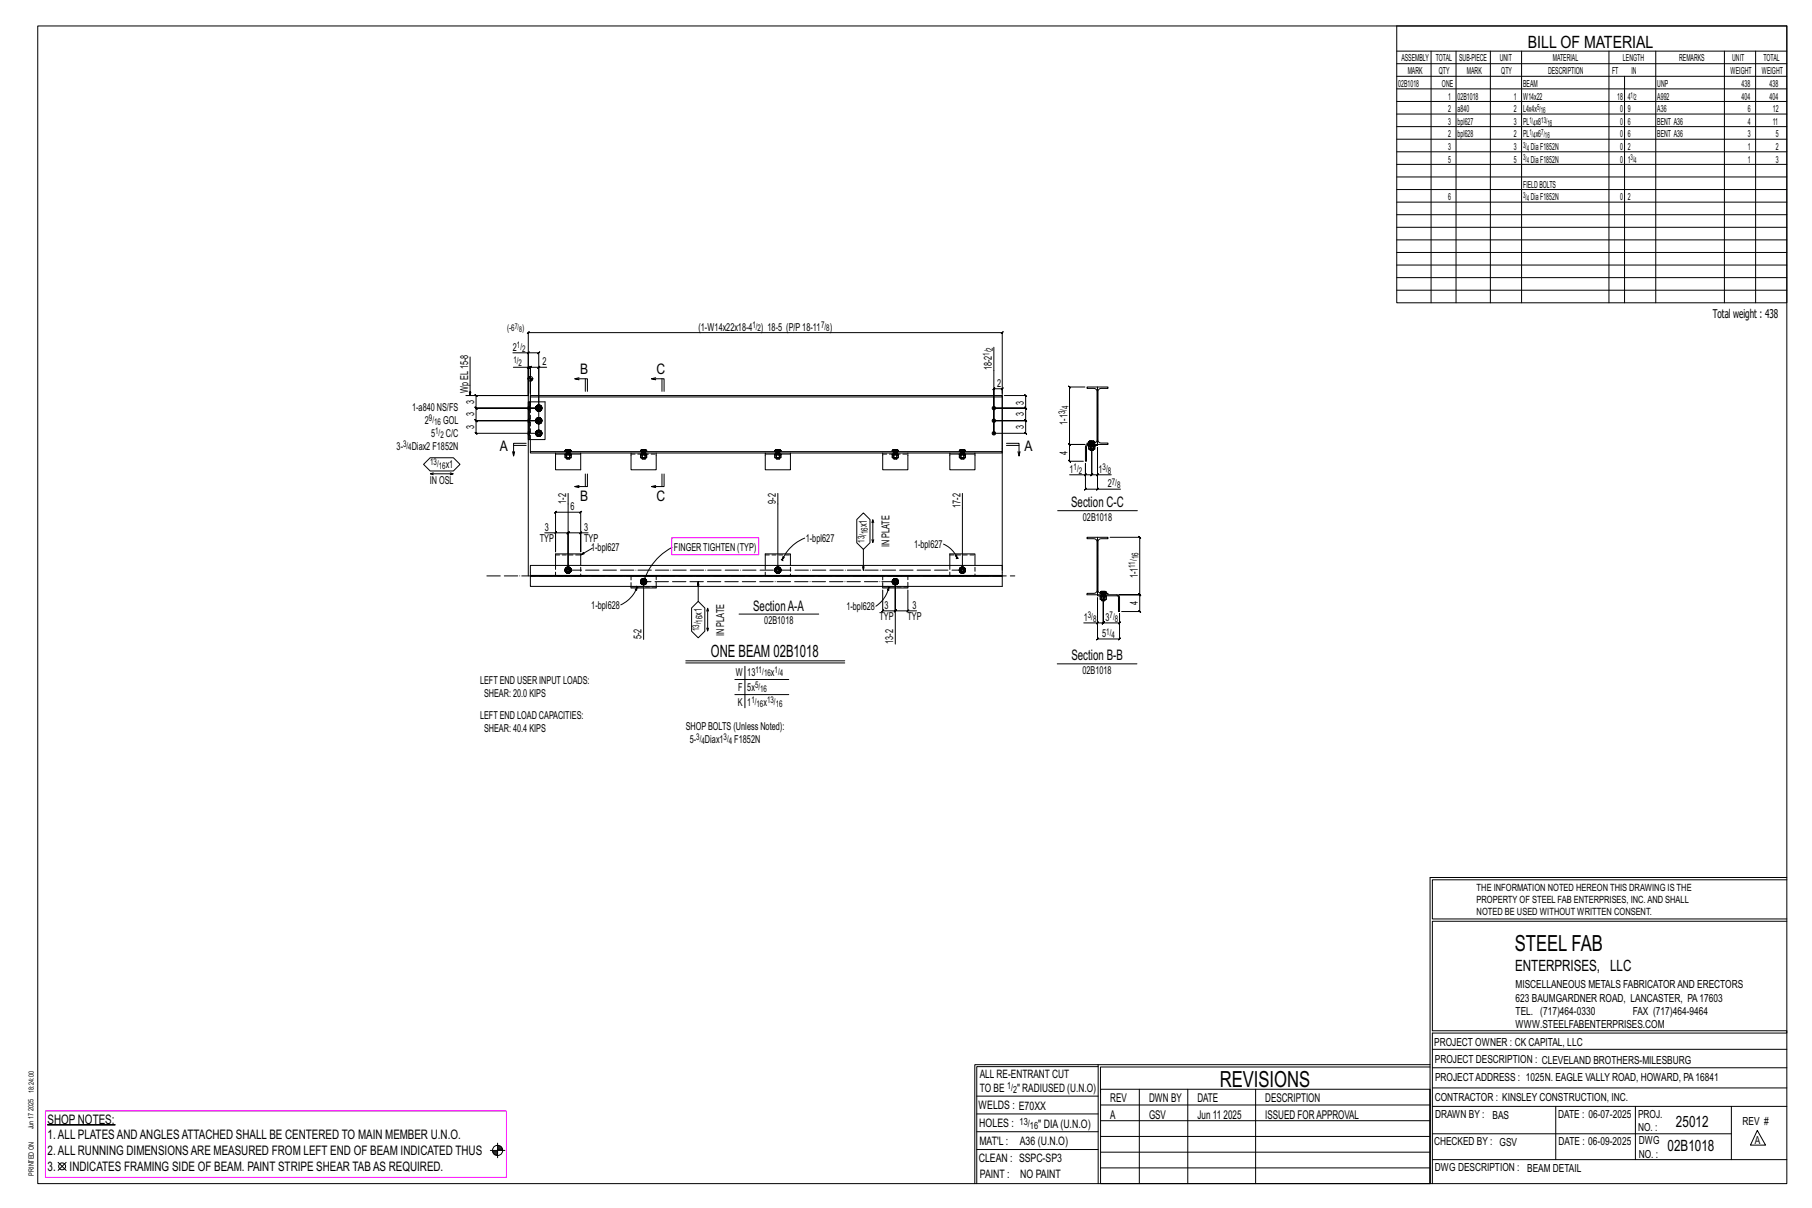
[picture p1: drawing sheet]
<svg xmlns="http://www.w3.org/2000/svg" width="914mm" height="610mm" viewBox="0 0 914 610" stroke-linecap="round" stroke-linejoin="round" font-family="sans-serif">
<g fill="#000" stroke="#000" stroke-width=".5">
<path d="M24 568h34z"/>
<circle cx="502" cy="206" r=".9"/>
<circle cx="502" cy="212" r=".9"/>
<circle cx="502" cy="219" r=".9"/>
</g>
<g fill="none" stroke="#000" stroke-width=".5">
<path d="M19 13h883v584h-883zM705 13h197v140h-197zM705 26h197M705 32h197M705 39h197M722 26v127M735 26v127M752 26v127M768 26v127M812 26v127M820 39v114M836 26v127"/>
<path d="M870 26v127M886 26v127M705 45h197M705 51h197M705 58h197M705 64h197M705 70h197M705 77h197M705 83h197M705 89h197M705 96h197M705 102h197"/>
<path d="M705 108h197M705 115h197M705 121h197M705 127h197M705 134h197M705 140h197M705 146h197M259 178h8v22v-15h-8M267 178h5l-1 1 1-1v41h-32h1l-1-1v1v-7l1 1-1-1h32h-32l1 1-1-1v-6h1l-1-1 1 1-1-1v1v-6h1l-1-1v1h27h-32M267 178l-1 1zM502 175v44v-23l-1 1 1-1h4l-1 1 1-1v3M237 180v20"/>
<path d="M266 191h3M267 185h1l-1 1 1-1v21M267 191h.1M267 190v1M267 185l-1 1zM268 200h238h-238zM268 191v1M269 191v1M271 186l1-1zM272 185h-4l-1 1 1-1v14v-9M276 185h-4v21h-32h32M292 192l-2-1h6v6"/>
<path d="M292 191h-2M295 191v6M331 192l-2-1h6v6M331 191h-2M334 191v6M507 200h11l-1-1 1 1v6l-1-1 1 1h-16h16l-1-1 1 1v6h-1l1 1v-1h-16h16h-1l1 1v-1v7l-1-1 1 1h-16M547 195h-7h-1l1 1v-1v29h-1l1 1v-1h7h-7h-1l1 1v-1v9l-1-1 1 1h7M549 195h10v1h-4l-1 2v24l1 1 4 1h-10l4-1 1-1v-24l-1-2h-4zM267 203v19zM267 203h8v19h-8M268 200v3M270 219h1"/>
<path d="M270 212h1M270 206h1M270 218l1 1M270 205l1 1M271 220h.1M271 213v1M271 207h.1M271 219h-1M271 212l-1 1M271 206l-1 1M271 218l-1 1 1 1v-1M271 212v-1l-1 1 1 1"/>
<path d="M271 206v-1l-1 1 1 1v-1M271 219l1 1M271 213l1 1M271 207h1M271 217v1M271 211h.1M271 205h.1M271 220h1M272 217l-1 1M272 218v-1l1 1M272 211l-1 1M272 211h1v1"/>
<path d="M272 204l-1 1M272 205h1M272 218l1 1M272 211l1 1v1M272 205l1 1v1M272 211h-1M272 205h-1M273 219v1h-1M273 213l-1 1v-1M273 207h-1M273 219v1M273 213h.1"/>
<path d="M273 206v1M273 219l-1 1M273 212l-1 1M273 206l-1 1M273 218h.1M273 211v1M273 205v1M273 218v1M273 212h.1M506 200v28M214 234l3-3h12l3 3-3 4h-12zM217 239h12l-2 1"/>
<path d="M219 239h-2l2 1M227 239h2M259 228v2M259 225h7M266 224h-7v6l1-2M268 228h238v1h-238zM268 222v6M280 229h13M280 229v8h13v-8M285 227v1zM285 229v2h1v-2M285 227h1h-1l1 1"/>
<path d="M285 228h1M286 227l1 1M286 228h.1M286 229h.1M286 229h-1h3M286 229h2M286 227h2h-1M287 227l1 1v-1M287 227h1M287 229v2h-1v1l2-1v-2M288 228h.1M288 229h.1"/>
<path d="M288 227v1M295 239v7M296 239v7h-6h2M318 229v8h13v-8M323 229h3zM323 227v1zM323 229v2h1v-2M323 228h1M324 227h-1l1 1M324 227h-1M324 227l1 1M324 228h.1"/>
<path d="M324 229h.1M324 227h2M325 227l1 1v-1M325 227h1M326 229v2h-2v1l2-1v-2M326 228h.1M326 229h.1M326 227v1M334 239v7M335 239v7h-6h2M386 229h13M386 229v8h13v-8"/>
<path d="M391 229h3zM391 227v1zM391 229v2h1v-2M391 228h.1M392 227h-1l1 1M392 227h-1M392 227h-1l2 1M392 228h.1M392 229h.1M392 227l1 1M392 227h2h-1M393 227l1 1-1-1"/>
<path d="M393 227h1M393 229v2h-1v1h1v-1M393 228h.1M393 229h.1M394 229v2h-1M394 227v1M445 229v8h13v-8M450 229h3zM450 227v1zM450 229v2h1v-2M450 228h1M451 227h-1l1 1"/>
<path d="M451 227h-1M451 227l1 1M451 228h.1M451 229h.1M451 227h2M452 227l1 1v-1M452 227h1M453 229v2h-2v1l2-1v-2M453 228h.1M453 229h.1M453 227v1M479 229h13"/>
<path d="M479 229v8h13v-8M484 227v1zM484 229v2h1v-2M484 227h1h-1l1 1M484 228h1M485 227l1 1M485 228h.1M485 229h.1M485 229h-1h3M485 229h2M485 227h2h-1M486 227l1 1v-1"/>
<path d="M486 227h1M486 229v2h-1M487 228h.1M487 229h.1M487 229v2h-1v1h-1v-1M487 227v1M508 224h6v6l1-2M508 225h6M514 228v2M540 240h8v-6v13h-1l1-1v1h6M548 240h-1l1-1zM548 240h3h-1l1-1v1v-15v15h-1l1-1v1h3"/>
<path d="M549 224l-1 1v8v-8h6v-1M549 225h4zM549 223l1 1zM549 225v2h1v-2M550 224h.1M550 225h.1M550 223v1M550 223h-1M550 223l1 1M550 223l2 1M551 223h1M551 223l1 1v-1"/>
<path d="M552 225v2h-2h2M552 224h.1M552 225h.1M552 225v2M552 223v1M561 240h-7v-14v21h11M287 249v39M292 245l-2 1M331 245l-2 1M393 249v39M486 249v39M534 258h40"/>
<path d="M553 247l1-1zM553 240l1-1zM275 269h5v9v-20v1l1-1h-1h13v1l1-1h-1v20v-9h4M280 269l1-1zM280 269h7h-1l1-1v1v19M293 269l1-1-1 1zM293 269h-6v-1l-1 1h1v19M299 277l-6 3M339 276a29 29 0 0 0-14 18v29M406 272a21 21 0 0 0-11 11M436 277l-4-3v-12l4-3 3 3v12l-3 3v11M440 272v2l1-2"/>
<path d="M440 264v-2v12M440 262l1 2M476 275a13 13 0 0 1 7 7M560 271h15l1 1-1-1v29l1 1-1-1h-10h10l1 1-1-1v9v-1l1 1h-1h-9M268 290h238v1h-238zM268 291v5h238v-5M268 290v-5h238v5M280 285v-5h13v5M285 288h1M285 287l1 1M286 289h.1M286 288h-1"/>
<path d="M286 287l-1 1 1 1v-1M286 288l1 1M286 286v1M286 289h1M287 286l-1 1M287 287v-1l1 1h-1M287 287l1 1M287 288l1 1h-1M288 288v1M288 288l-1 1M288 287h.1M288 287v1"/>
<path d="M318 296v1h13v-1M321 296h1M322 296l-1 2zM322 296a16 16 0 0 1-9 9M322 296v1M323 294h1M323 293l1 1M324 295h.1M324 294h-1M324 293v-1l-1 2 1 1v-1M324 294l1 1M324 292h.1"/>
<path d="M325 292l-1 1M325 293v-1h1v1M325 292h1l-1 2zM325 293l1 1M326 294v1h-1M326 294v1M326 294h-1M326 292v1M326 293v1M352 294v9M386 285v-5h13v5M391 288h1"/>
<path d="M391 287l1 1M391 289h1M392 288h-1M392 287h-1v1v1l1-1M392 288l1 1M392 286l-1 1M392 289h1M393 286l-1 1M393 287v-1l1 1h-1M393 287l1 1M393 288l1 1h-1M393 288h1v1"/>
<path d="M394 288l-1 1M394 287h-1M394 287v1M394 282l1 1M395 283h.1M395 281h1l-1 2zM445 296v1h13v-1M448 296h1M449 296v2h-1zM449 296a15 15 0 0 1-7 10M449 296v1M450 294h1"/>
<path d="M450 293l1 1M451 295h.1M451 294h-1M451 293v-1l-1 2 1 1v-1M451 294l1 1M451 292h.1M452 292l-1 1M452 293v-1h1v1M452 294v14l-1 1 1-1h-7h1l-1 1v-1v-10M452 294v14l-1 1 1-1h6M452 294v31M452 293l1 1"/>
<path d="M453 294v1h-1M453 294v1M453 294h-1M453 292v1M453 293v1M458 298v10h5M479 285v-5h13v5M482 280h1v2zM483 282h.1M484 282h-1M484 288h1M484 287l1 1"/>
<path d="M485 289h.1M485 288h-1M485 287l-1 1 1 1v-1M485 288l1 1M485 286v1M485 289h1M486 286l-1 1M486 287v-1l1 1h-1M486 287l1 1M486 288l1 1h-1M487 288v1M487 288l-1 1"/>
<path d="M487 287h.1M487 287v1M506 288v-120v-1l-1 1h1h-239v-1l-1 1h1v123M555 299h.1M555 299h1M556 298l-1 1h1M556 298l-1 1M556 298v1h1M556 299h.1M556 298l1 1M556 298l2 1-1-1M557 298l1 1v-1"/>
<path d="M557 298l1 1M558 299h.1M352 303l4 4v12l-4 3-3-3v-12zM357 308v-1l1 1M357 307v11v-1M358 317l-1 1M373 310h40M458 308h1l-1 1zM547 314h7v-12v20l-1 1 1-1h11l-1 1 1-1v-12v4l-1 1 1-1h-8l-1 1 1-1v-13v13l-1 1 1-1h-3M553 315l1-1zM554 300v1h10v8h1v-8l-1-1h-15v-1h4l1-1v-25l-1-1h-4v-1h10v1h-4l-1 1v25l1 1h4v1M555 301h3z"/>
<path d="M555 301v2h1v-2M556 300h.1M556 301h.1M558 301v2h-2h2v-2M558 300h.1M558 301h.1M346 333h80M346 335h80M376 336v21M534 335h40M371 343h27M371 351h27"/>
<path d="M722 443v154M722 443h180M902 444h-179v20h179M902 465h-179v55h179v1h-179v76M554 538h-61v59M554 537h168M722 538h-167v13M723 539h179M723 530h179M493 553h61M555 550h167v47h-167zM555 558h167"/>
<path d="M575 550v47M599 550v47M634 550v47M723 549h179M723 558h179M785 558v27M825 558v27M874 558v27M251 577v7M251 579h2M251 580h3M251 578h2"/>
<path d="M493 571h61M493 562h61M555 573h167M555 566h167M723 572h151M887 570l4 8h-8zM29 587l4 4M33 587l-4 4M247 581h8M249 581h2M249 582h2M250 583h1"/>
<path d="M492 597v-60h62v60M493 580h61M555 589h167M555 581h167M723 585h179"/>
<circle cx="268" cy="191" r="1.2"/>
<circle cx="31" cy="589" r="1.8"/>
<circle cx="251" cy="581" r="2.6"/>
</g>
<path d="M339 271h44v9h-44zM23 561h233v33h-233z" fill="none" stroke="#f0f" stroke-width=".5"/>
<g fill="none" stroke="#000" stroke-width=".5" stroke-dasharray="2 1.4">
<path d="M267 219v1zM267 219h.1M267 218h.1M267 213h.1M267 212h.1M267 207h.1M267 206v1M267 206h.1M267 205h.1M267 213v-1v1M268 203v19M270 219h.1"/>
<path d="M270 212v1zM270 206v1zM270 219l1-2-1 2 1 1-1-1h1M270 212l1-1-1 1 1 2-1-2h1M270 206l1-1-1 1 1 1-1-1h1M270 218v1zM270 219l1 1zM270 212h.1M270 213h1zM270 205v1zM270 207h1zM270 219h1"/>
<path d="M270 218l1 1M270 213l1-1M270 212h1M270 207l1-1M270 205l1 1M271 218h-1zM271 220h.1M271 218v-1zM271 211l-1 1zM271 213v1zM271 211h.1M271 205h-1z"/>
<path d="M271 207h.1M271 205v-1zM271 218v-1M271 213v1M271 205h.1M271 219v1M271 218h.1M271 213h.1M271 212v-1M271 206v1M271 206v-1M271 219h.1"/>
<path d="M271 212v1zM271 206h.1M271 220h2zM271 217h2zM271 214h2zM271 211h2zM271 207h2zM271 205h2zM271 218l-1 1v-1v1l1 1-1-1 1 1v-1M271 212v-1l-1 1v1h1h-1h1M271 205l-1 1v-1v2h1h-1h1M271 218v1z"/>
<path d="M271 212h.1M271 206v1zM271 206v-1zM271 217h1zM271 214h1zM271 211h1zM271 207l1 1zM271 204h1zM271 220h1h-1h1h-1zM271 219h1zM271 218h1zM271 213l1 1h-1h1h-1z"/>
<path d="M271 213h1zM271 212h1zM271 207h1h-1h1h-1zM271 207h1zM271 205h1zM272 217h-1h1h-1l1 1M272 220h.1M272 219h.1M272 218h.1M272 217v1zM272 217h.1M272 211h-1h1h-1h1"/>
<path d="M272 214h.1M272 213v1M272 213h.1M272 212h.1M272 211h.1M272 204l-1 1 1-1-1 1h1M272 208v-1zM272 207h.1M272 205h.1M272 204v1v-1v1zM272 204h.1M272 220l1-1"/>
<path d="M272 219h1zM272 218h1zM272 218h1M272 213h1M272 213h1zM272 212h1zM272 211l1 1M272 207h1M272 207l1-1zM272 205l1 1zM272 205h1M272 217l1 1z"/>
<path d="M272 217l1 1M272 214l1-1zM272 214l1-1M272 211h1zM272 211h1M272 207h1zM272 205h1zM272 204l1 1zM273 218v1zM273 212h.1M273 206h.1M273 217v2z"/>
<path d="M273 211v1zM273 205v1zM273 219h.1M273 212v1zM273 219v1M273 218h.1M273 213h.1M273 212v-1M273 206v1M273 206v-1M273 220v-1M273 218v1"/>
<path d="M273 213v-1M273 211v1v1M273 207v-1M273 205v2M273 205h.1M273 205v1M273 219v1zM273 207h.1M273 212v2zM273 206v1zM271 220h1zM272 220h1z"/>
<path d="M272 220h1M285 227v1zM285 227h1M285 228h1M285 227h.1M286 227h-1h1h-1l1 1M286 229h.1M286 228h.1M286 228v1M286 228v1zM286 231h-1v-2h1h-1M286 229v2z"/>
<path d="M286 227h.1M286 231h.1M286 229h-1h1M286 229h1M286 229v-1M286 227v1zM286 227h1zM286 227l1 1M286 232v-1M286 232h1M286 229h1h-1M286 228l1 1z"/>
<path d="M287 229h.1M287 229v-1M287 228h.1M287 228h-1v-1h1M287 231h.1M287 227l1 1M287 227h1M287 227h1zM287 227h1h-1M287 229l1-1M287 229h1M287 232v-1"/>
<path d="M287 231h-1v-2h1h-1M287 229v2zM287 228v1zM288 229v-1M288 229h-1M288 227v1zM288 229h.1M288 228v-1M288 227h.1M288 229v2h-1v-2h1h-1M318 229h13M323 227v1z"/>
<path d="M323 227h1M323 228h1M323 227h.1M324 227h-1h1h-1l1 1M324 229h.1M324 228h.1M324 228v1M324 228v1zM324 231h-1v-2h1h-1M324 229v2zM324 227h.1M324 231h.1"/>
<path d="M324 229h-1h1M324 229h1M324 229v-1M324 227v1zM324 227h1zM324 227l1 1M324 232v-1M324 232h1M324 229h1h-1M324 228l1 1zM325 229h.1M325 229v-1"/>
<path d="M325 228h.1M325 228h-1v-1h1M325 231h.1M325 227l1 1M325 229l1-1M325 227h1M325 227h1zM325 229h1M325 232l1-1M326 231h-2v-2h2h-2M326 229v2zM326 228v1z"/>
<path d="M326 229h.1M326 229v-1M326 227v1zM326 228v-1M326 227h.1M326 229v2v-2M391 227v1zM391 227h1M391 228h.1M391 227h.1M392 227h-1h1h-1l1 1M392 229h.1"/>
<path d="M392 228h.1M392 228v1M392 228v1zM392 231h-1v-2h1h-1M392 229v2zM392 227h-1zM392 227h.1M392 231h.1M392 229h-1h1M392 229h1M392 229v-1M392 227h-1h1h-1h1"/>
<path d="M392 227v1zM392 227h1zM392 227l1 1M392 232v-1M392 232h1M392 229h1h-1M392 228l1 1zM393 229h.1M393 229v-1M393 228h.1M393 228h-1v-1h1M393 231h.1"/>
<path d="M393 227l1 1M393 227h.1M393 227h1zM393 227h1h-1M393 229h1M393 232v-1M393 231h-1v-2h1h-1M393 229v2zM393 228v1zM393 227l1 1zM394 227v1zM394 229h.1"/>
<path d="M394 228v-1M394 227h.1M394 229v2h-1v-2h1h-1M445 229h13M450 227v1zM450 227h1M450 228h1M450 227h.1M451 227h-1h1h-1l1 1M451 229h.1M451 228h.1M451 228v1"/>
<path d="M451 228v1zM451 231h-1v-2h1h-1M451 229v2zM451 227h.1M451 231h.1M451 229h-1h1M451 229h1M451 229v-1M451 227v1zM451 227h1zM451 227l1 1M451 232v-1"/>
<path d="M451 232h1M451 229h1h-1M451 228l1 1zM452 229h.1M452 229v-1M452 228h.1M452 228h-1v-1h1M452 231h.1M452 227l1 1M452 229l1-1M452 227h1M452 227h1z"/>
<path d="M452 229h1M452 232l1-1M453 231h-2v-2h2h-2M453 229v2zM453 228v1zM453 229h.1M453 229v-1M453 227v1zM453 228v-1M453 227h.1M453 229v2v-2M484 227v1z"/>
<path d="M484 227h1M484 228h1M484 227h.1M485 227h-1h1h-1l1 1M485 229h.1M485 228h.1M485 228v1M485 228v1zM485 231h-1v-2h1h-1M485 229v2zM485 227h.1M485 231h.1"/>
<path d="M485 229h-1h1M485 229h1M485 229v-1M485 227v1zM485 227h1zM485 227l1 1M485 232v-1M485 232h1M485 229h1h-1M485 228l1 1zM486 229h.1M486 229v-1"/>
<path d="M486 228h.1M486 228h-1v-1h1M486 231h.1M486 227l1 1M486 227h1M486 227h1zM486 227h1h-1M486 229l1-1M486 229h1M486 232v-1M486 231h-1v-2h1h-1M486 229v2z"/>
<path d="M486 228v1zM487 229v-1M487 229h-1M487 227v1zM487 229h.1M487 228v-1M487 227h.1M487 229v2h-1v-2h1h-1M549 223l1 1zM549 223h1M550 223v1zM550 224h.1"/>
<path d="M550 223h.1M550 224v1M550 223v1M550 224v1zM550 225h.1M550 227h-1v-2h1h-1M550 225v2zM550 223h1M550 227h.1M550 225h-1h1M550 225h2M550 223h1z"/>
<path d="M550 223l2 1M551 227h-1M551 227h1M551 227h.1M551 224h.1M551 224l-1 1M551 225v-1l-1 1M551 224h1M551 224h-1l1-1h-1h1h1M551 223l1 1M551 224v1M551 225h.1"/>
<path d="M551 223h1M552 223h.1M552 224h.1M552 225h.1M552 227h.1M552 227h-2v-2h2h-2M552 225v2zM552 224v1zM552 224v1M552 223v1zM552 225v-1M552 225h1"/>
<path d="M552 224v-1M552 225v2v-2M280 285v6h13v-6M280 280h13M285 288h.1M285 288l1-2-1 2 1 1-1-1h1M285 287v1zM285 288l1 1zM285 288h1M285 287l1 1M286 287h-1zM286 289h.1"/>
<path d="M286 287v-1zM286 287v-1M286 288v1M286 287h.1M286 288h.1M286 289h1zM286 286h1zM286 287l-1 1v-1v1l1 1-1-1 1 1v-1M286 287v1zM286 289h1h-1h1h-1zM286 288l1 1zM286 287h1z"/>
<path d="M287 286h-1h1h-1l1 1M287 289h.1M287 289v-1zM287 287h.1M287 286v1zM287 286h.1M287 289v-1M287 288h.1M287 289h1zM287 289h1M287 286l1 1zM287 286l1 1"/>
<path d="M287 287v1zM287 286l1 2zM288 288v1M288 287h.1M288 289v-1M288 287h-1l1 1M288 287v1zM288 287v1M288 288v1zM288 288l-1 1zM288 288h.1M318 291v5"/>
<path d="M323 294h.1M323 294l1-2-1 2 1 1-1-1h1M323 293v1zM323 294l1 1zM323 294h1M323 293l1 1M324 292l-1 1zM324 295h.1M324 292h.1M324 294h.1M324 293h.1M324 295h2z"/>
<path d="M324 292h2zM324 293v-1l-1 2v-1v1l1 1-1-1 1 1v-1M324 293v1zM324 295h1zM324 292h1zM324 294l1 1h-1h1h-1zM324 294h1zM324 293h1zM325 292h-1h1h-1l1 1M325 295h.1M325 294h.1M325 293h.1"/>
<path d="M325 292v1zM325 292h.1M325 294h1M325 293h1M325 295h1zM325 295h1M325 292h1zM325 292h1M325 293l1 1zM326 292v2zM326 294h-1zM326 294v1"/>
<path d="M326 293v-1M326 295v-1M326 292v1v1M326 292v1zM326 293v1zM326 293v1M326 294v1zM326 294h.1M331 296v-5h-13M331 296h-13M386 285v6h13v-6M386 280h13"/>
<path d="M391 288h.1M391 288l1-2-1 2 1 1-1-1h1M391 287v1zM391 288v1zM391 288h1M391 287l1 1M391 287h.1M391 289h1zM391 287l1-1zM391 289h1M391 287l1-1M392 288v1"/>
<path d="M392 287h.1M392 288h.1M392 289h1zM392 286h1zM392 287h-1v1v-1v1v1v-1v1l1-1M392 287v1zM392 289h1h-1h1h-1zM392 288l1 1zM392 287h1zM393 286h-1h1h-1l1 1M393 289h.1M393 289v-1z"/>
<path d="M393 287h.1M393 286v1zM393 286h.1M393 289v-1M393 288h.1M393 289h1zM393 289h1M393 286l1 1zM393 286l1 1M393 287v1zM393 286l1 2zM393 288h1v1"/>
<path d="M393 287h1M394 289v-1M394 287h-1l1 1M394 287h.1M394 287v1zM394 287v1M394 288v1zM394 288l-1 1zM394 288h.1M445 291v5M450 294h.1M450 294l1-2-1 2 1 1-1-1h1"/>
<path d="M450 293v1zM450 294l1 1zM450 294h1M450 293l1 1M451 292l-1 1zM451 295h.1M451 292h.1M451 294h.1M451 293h.1M451 295h2zM451 292h2zM451 293v-1l-1 2v-1v1l1 1-1-1 1 1v-1"/>
<path d="M451 293v1zM451 295h1zM451 292h1zM451 294l1 1h-1h1h-1zM451 294h1zM451 293h1zM452 292h-1h1h-1l1 1M452 295h.1M452 294h.1M452 293h.1M452 292v1zM452 292h.1"/>
<path d="M452 294h1M452 293h1M452 295h1zM452 295h1M452 292h1zM452 292h1M452 293l1 1zM453 292v2zM453 294h-1zM453 294v1M453 293v-1M453 295v-1"/>
<path d="M453 292v1v1M453 292v1zM453 293v1zM453 293v1M453 294v1zM453 294h.1M458 296v-5h-13M458 296h-13M479 285v6h13v-6M479 280h13M484 288h.1M484 288l1-2-1 2 1 1-1-1h1"/>
<path d="M484 287v1zM484 288l1 1zM484 288h1M484 287l1 1M485 287h-1zM485 289h.1M485 287v-1zM485 287v-1M485 288v1M485 287h.1M485 288h.1M485 289h1z"/>
<path d="M485 286h1zM485 287l-1 1v-1v1l1 1-1-1 1 1v-1M485 287v1zM485 289h1h-1h1h-1zM485 288l1 1zM485 287h1zM486 286h-1h1h-1l1 1M486 289h.1M486 289v-1zM486 287h.1M486 286v1zM486 286h.1"/>
<path d="M486 289v-1M486 288h.1M486 289h1zM486 289h1M486 286l1 1zM486 286l1 1M486 287v1zM486 286l1 2zM487 288v1M487 287h.1M487 289v-1M487 287h-1l1 1"/>
<path d="M487 287v1zM487 287v1M487 288v1zM487 288l-1 1zM487 288h.1M555 299h.1M555 299l1-1M555 299h1M556 298l-1 1 1-1-1 1h1M556 299h.1M556 299v1M556 299v2z"/>
<path d="M556 298v1zM556 298h.1M556 299v-1M556 299h1zM556 299h1M556 299l1 1zM557 299h.1M557 299h-1v-1v1v-1l1 1M557 298l1 1M557 298h1M557 299h1zM557 299h1l-1-1"/>
<path d="M558 299v2zM558 298v1zM558 299h.1M556 300v1M556 300h.1M556 301h.1M556 303h-1v-2h1h-1M556 301v2zM556 303h.1M556 301h-1h1M556 301h1M556 300v-1"/>
<path d="M556 303h1M557 300l-1 1M557 301v-1l-1 1M557 300v-1M557 303h.1M557 300v1M557 300l1-1M557 301h.1M557 301h1M557 303h1M558 303h-2v-2h2h-2M558 301v2z"/>
<path d="M558 300v1M558 300v-1M558 300h.1M558 301h.1M558 301v-1M558 301v2v-2"/>
</g>
<path d="M554 195v29M554 271v29M246 291h266M287 288h199M452 294h-127" fill="none" stroke="#000" stroke-width=".5" stroke-dasharray="6.8 1 0 1"/>
<g font-size="11.2">
<text x="764" y="480">STEEL FAB</text>
<text x="616" y="548">REVISIONS</text>
</g>
<g font-size="8.6">
<text x="771" y="24">BILL OF MATERIAL</text>
<text x="359" y="332">ONE BEAM 02B1018</text>
</g>
<g font-size="7.9">
<text x="765" y="490">ENTERPRISES, LLC</text>
<text x="846" y="569">25012</text>
<text x="842" y="581">02B1018</text>
</g>
<g font-size="7.3">
<text x="293" y="189">B</text>
<text x="331" y="189">C</text>
<text x="252" y="228">A</text>
<text x="517" y="228">A</text>
<text x="293" y="253">B</text>
<text x="331" y="253">C</text>
<text x="541" y="256">Section C-C</text>
<text x="380" y="308">SectionA-A</text>
<text x="541" y="333">Section B-B</text>
</g>
<g font-size="6.6">
<text x="24" y="567">SHOP NOTES:</text>
<text x="24" y="575">1.ALL PLATESANDANGLESATTACHED SHALL BE CENTERED TO MAIN MEMBER U.N.O.</text>
<text x="24" y="583">2.ALL RUNNING DIMENSIONSARE MEASURED FROM LEFT END OF BEAM INDICATED THUS</text>
<text x="24" y="591">3.</text>
<text x="35" y="591">INDICATES FRAMING SIDE OF BEAM. PAINT STRIPE SHEAR TABAS REQUIRED.</text>
</g>
<g font-size="6.1">
<text x="864" y="161">Total weight : 438</text>
<text x="560" y="556">REV</text>
<text x="580" y="556">DWN BY</text>
<text x="604" y="556">DATE</text>
<text x="639" y="556">DESCRIPTION</text>
<text x="560" y="564">A</text>
<text x="580" y="564">GSV</text>
<text x="604" y="564">Jun 11</text>
<text x="617" y="564">2025</text>
<text x="639" y="564">ISSUED FORAPPROVAL</text>
</g>
<g font-size="5.9">
<text x="494" y="560">WELDS : E70XX</text>
<text x="494" y="569">HOLES :</text>
<text x="524" y="569">&quot; DIA(U.N.O)</text>
<text x="494" y="578">MAT'L :</text>
<text x="515" y="578">A36 (U.N.O)</text>
<text x="494" y="586">CLEAN : SSPC-SP3</text>
<text x="495" y="595">PAINT :</text>
<text x="515" y="595">NO PAINT</text>
</g>
<g font-size="5.8">
<text x="494" y="544">ALL RE-ENTRANT CUT</text>
<text x="494" y="551">TO BE</text>
<text x="513" y="551">&quot; RADIUSED (U.N.O)</text>
</g>
<g font-size="5.6">
<text x="765" y="499">MISCELLANEOUS METALS FABRICATORAND ERECTORS</text>
<text x="765" y="505">623 BAUMGARDNER ROAD, LANCASTER, PA17603</text>
<text x="765" y="512">TEL. (717)464-0330</text>
<text x="824" y="512">FAX (717)464-9464</text>
<text x="765" y="519">WWW.STEELFABENTERPRISES.COM</text>
<text x="724" y="528">PROJECT OWNER : CK CAPITAL, LLC</text>
<text x="724" y="537">PROJECT DESCRIPTION : CLEVELAND BROTHERS-MILESBURG</text>
<text x="724" y="545">PROJECTADDRESS : 1025N. EAGLE VALLY ROAD, HOWARD, PA16841</text>
<text x="724" y="556">CONTRACTOR : KINSLEY CONSTRUCTION, INC.</text>
<text x="724" y="564">DRAWN BY :</text>
<text x="753" y="564">BAS</text>
<text x="786" y="564">DATE : 06-07-2025</text>
<text x="827" y="564">PROJ.</text>
<text x="879" y="568">REV #</text>
<text x="827" y="571">NO. :</text>
<text x="724" y="578">CHECKED BY : GSV</text>
<text x="787" y="578">DATE : 06-09-2025</text>
<text x="827" y="578">DWG</text>
<text x="886" y="578">A</text>
<text x="827" y="584">NO. :</text>
<text x="724" y="591">DWG DESCRIPTION : BEAM DETAIL</text>
</g>
<g font-size="5.5">
<text x="352" y="167">(1-W14x22x18-4</text>
<text x="384" y="167">) 18-5 (P/P18-11</text>
<text x="419" y="167">)</text>
<text x="259" y="177">2</text>
<text x="274" y="184">2</text>
<text x="501" y="187" transform="rotate(-90 501 187)">18-2</text>
<text x="503" y="195">2</text>
<text x="236" y="199" transform="rotate(-90 236 199)">Wp EL15-8</text>
<text x="239" y="204" transform="rotate(-90 239 204)">3</text>
<text x="208" y="207">1-a840 NS/FS</text>
<text x="517" y="205" transform="rotate(-90 517 205)">3</text>
<text x="214" y="214">2</text>
<text x="224" y="214">GOL</text>
<text x="239" y="210" transform="rotate(-90 239 210)">3</text>
<text x="517" y="210" transform="rotate(-90 517 210)">3</text>
<text x="539" y="214" transform="rotate(-90 539 214)">1-1</text>
<text x="218" y="220">5</text>
<text x="225" y="220">C/C</text>
<text x="239" y="217" transform="rotate(-90 239 217)">3</text>
<text x="517" y="217" transform="rotate(-90 517 217)">3</text>
<text x="200" y="227">3-</text>
<text x="208" y="227">Diax2 F1852N</text>
<text x="539" y="230" transform="rotate(-90 539 230)">4</text>
<text x="225" y="236">x1</text>
<text x="540" y="239">1</text>
<text x="554" y="239">1</text>
<text x="217" y="244">IN OSL</text>
<text x="559" y="246">2</text>
<text x="286" y="254" transform="rotate(-90 286 254)">1-2</text>
<text x="288" y="257">6</text>
<text x="392" y="254" transform="rotate(-90 392 254)">9-2</text>
<text x="485" y="256" transform="rotate(-90 485 256)">17-2</text>
<text x="546" y="263">02B1018</text>
<text x="275" y="268">3</text>
<text x="295" y="268">3</text>
<text x="437" y="266" transform="rotate(-90 437 266)">x1</text>
<text x="272" y="273">TYP</text>
<text x="295" y="273">TYP</text>
<text x="407" y="273">1-bpl627</text>
<text x="298" y="278">1-bpl627</text>
<text x="340" y="278">FINGER TIGHTEN (TYP)</text>
<text x="449" y="276" transform="rotate(-90 449 276)">IN PLATE</text>
<text x="461" y="277">1-bpl627</text>
<text x="574" y="292" transform="rotate(-90 574 292)">1-1</text>
<text x="574" y="305" transform="rotate(-90 574 305)">4</text>
<text x="298" y="307">1-bpl628</text>
<text x="354" y="311" transform="rotate(-90 354 311)">x1</text>
<text x="427" y="308">1-bpl628</text>
<text x="446" y="307">3</text>
<text x="460" y="307">3</text>
<text x="386" y="315">02B1018</text>
<text x="444" y="313">TYP</text>
<text x="458" y="313">TYP</text>
<text x="547" y="313">1</text>
<text x="558" y="313">3</text>
<text x="324" y="323" transform="rotate(-90 324 323)">5-2</text>
<text x="365" y="321" transform="rotate(-90 365 321)">IN PLATE</text>
<text x="556" y="321">5</text>
<text x="451" y="325" transform="rotate(-90 451 325)">13-2</text>
<text x="371" y="341">W</text>
<text x="377" y="341">13</text>
<text x="389" y="341">x</text>
<text x="546" y="340">02B1018</text>
<text x="242" y="345">LEFT END USER INPUT LOADS:</text>
<text x="244" y="352">SHEAR: 20.0 KIPS</text>
<text x="372" y="349">F</text>
<text x="377" y="349">5x</text>
<text x="372" y="356">K</text>
<text x="377" y="356">1</text>
<text x="385" y="356">x</text>
<text x="242" y="363">LEFT END LOAD CAPACITIES:</text>
<text x="244" y="369">SHEAR: 40.4 KIPS</text>
<text x="346" y="368">SHOPBOLTS (Unless Noted):</text>
<text x="348" y="375">5-</text>
<text x="356" y="375">Diax1</text>
<text x="371" y="375">F1852N</text>
</g>
<g font-size="5">
<text x="745" y="450">THE INFORMATION NOTED HEREON THIS DRAWING IS THE</text>
<text x="745" y="456">PROPERTY OF STEEL FAB ENTERPRISES, INC.AND SHALL</text>
<text x="745" y="462">NOTED BE USED WITHOUT WRITTEN CONSENT.</text>
<text x="508" y="550">1/</text>
<text x="511" y="551">2</text>
<text x="515" y="568">13/</text>
<text x="520" y="570">16</text>
</g>
<g font-size="4.9">
<text x="707" y="31">ASSEMBLY</text>
<text x="725" y="31">TOTAL</text>
<text x="736" y="31">SUB-PIECE</text>
<text x="757" y="31">UNIT</text>
<text x="784" y="31">MATERIAL</text>
<text x="819" y="31">LENGTH</text>
<text x="847" y="31">REMARKS</text>
<text x="874" y="31">UNIT</text>
<text x="890" y="31">TOTAL</text>
<text x="710" y="37">MARK</text>
<text x="726" y="37">QTY</text>
<text x="740" y="37">MARK</text>
<text x="758" y="37">QTY</text>
<text x="781" y="37">DESCRIPTION</text>
<text x="814" y="37">FT</text>
<text x="823" y="37">IN</text>
<text x="873" y="37">WEIGHT</text>
<text x="889" y="37">WEIGHT</text>
<text x="706" y="44">02B1018</text>
<text x="728" y="44">ONE</text>
<text x="769" y="44">BEAM</text>
<text x="836" y="44">UNP</text>
<text x="879" y="44">438</text>
<text x="893" y="44">438</text>
<text x="731" y="50">1</text>
<text x="736" y="50">02B1018</text>
<text x="764" y="50">1</text>
<text x="769" y="50">W14x22</text>
<text x="816" y="50">18</text>
<text x="821" y="50">4</text>
<text x="836" y="50">A992</text>
<text x="879" y="50">404</text>
<text x="893" y="50">404</text>
<text x="731" y="57">2</text>
<text x="736" y="57">a840</text>
<text x="764" y="57">2</text>
<text x="769" y="57">L4x4x</text>
<text x="818" y="57">0</text>
<text x="821" y="57">9</text>
<text x="836" y="57">A36</text>
<text x="882" y="57">6</text>
<text x="895" y="57">12</text>
<text x="731" y="63">3</text>
<text x="736" y="63">bpl627</text>
<text x="764" y="63">3</text>
<text x="769" y="63">PL x8</text>
<text x="818" y="63">0</text>
<text x="821" y="63">6</text>
<text x="836" y="63">BENT A36</text>
<text x="882" y="63">4</text>
<text x="895" y="63">11</text>
<text x="731" y="69">2</text>
<text x="736" y="69">bpl628</text>
<text x="764" y="69">2</text>
<text x="769" y="69">PL x6</text>
<text x="818" y="69">0</text>
<text x="821" y="69">6</text>
<text x="836" y="69">BENT A36</text>
<text x="882" y="69">3</text>
<text x="896" y="69">5</text>
<text x="731" y="76">3</text>
<text x="764" y="76">3</text>
<text x="772" y="76">DiaF1852N</text>
<text x="818" y="76">0</text>
<text x="821" y="76">2</text>
<text x="882" y="76">1</text>
<text x="896" y="76">2</text>
<text x="731" y="82">5</text>
<text x="764" y="82">5</text>
<text x="772" y="82">DiaF1852N</text>
<text x="818" y="82">0</text>
<text x="821" y="82">1</text>
<text x="882" y="82">1</text>
<text x="896" y="82">3</text>
<text x="769" y="95">FIELDBOLTS</text>
<text x="731" y="101">6</text>
<text x="772" y="101">DiaF1852N</text>
<text x="818" y="101">0</text>
<text x="821" y="101">2</text>
</g>
<g font-size="4.7">
<text x="256" y="167">(-6</text>
<text x="263" y="167">)</text>
<text x="380" y="166">1/</text>
<text x="382" y="167">2</text>
<text x="414" y="166">7/</text>
<text x="417" y="167">8</text>
<text x="261" y="176">1/</text>
<text x="263" y="177">2</text>
<text x="499" y="180" transform="rotate(-90 499 180)">1/</text>
<text x="501" y="177" transform="rotate(-90 501 177)">2</text>
<text x="259" y="183">1/</text>
<text x="262" y="185">2</text>
<text x="537" y="209" transform="rotate(-90 537 209)">3/</text>
<text x="539" y="206" transform="rotate(-90 539 206)">4</text>
<text x="216" y="213">9/</text>
<text x="219" y="214">16</text>
<text x="220" y="219">1/</text>
<text x="222" y="221">2</text>
<text x="203" y="226">3/</text>
<text x="206" y="227">4</text>
<text x="217" y="235">13/</text>
<text x="221" y="237">16</text>
<text x="542" y="237">1/</text>
<text x="544" y="239">2</text>
<text x="556" y="237">3/</text>
<text x="559" y="239">8</text>
<text x="561" y="245">7/</text>
<text x="564" y="246">8</text>
<text x="438" y="270" transform="rotate(-90 438 270)">16</text>
<text x="436" y="274" transform="rotate(-90 436 274)">13/</text>
<text x="573" y="287" transform="rotate(-90 573 287)">11/</text>
<text x="575" y="282" transform="rotate(-90 575 282)">16</text>
<text x="355" y="314" transform="rotate(-90 355 314)">16</text>
<text x="549" y="312">3/</text>
<text x="552" y="314">8</text>
<text x="560" y="312">7/</text>
<text x="563" y="314">8</text>
<text x="353" y="319" transform="rotate(-90 353 319)">13/</text>
<text x="558" y="320">1/</text>
<text x="561" y="322">4</text>
<text x="381" y="340">11/</text>
<text x="386" y="341">16</text>
<text x="391" y="340">1/</text>
<text x="394" y="341">4</text>
<text x="381" y="347">5/</text>
<text x="384" y="349">16</text>
<text x="379" y="355">1/</text>
<text x="382" y="357">16</text>
<text x="387" y="355">13/</text>
<text x="391" y="357">16</text>
<text x="351" y="374">3/</text>
<text x="354" y="375">4</text>
<text x="365" y="374">3/</text>
<text x="368" y="375">4</text>
</g>
<g font-size="4.2">
<text x="823" y="49">1/</text>
<text x="825" y="51">2</text>
<text x="776" y="56">5/</text>
<text x="778" y="57">16</text>
<text x="772" y="62">1/</text>
<text x="774" y="63">4</text>
<text x="778" y="62">13/</text>
<text x="781" y="63">16</text>
<text x="772" y="68">1/</text>
<text x="774" y="70">4</text>
<text x="778" y="68">7/</text>
<text x="780" y="70">16</text>
<text x="769" y="75">3/</text>
<text x="770" y="76">4</text>
<text x="769" y="81">3/</text>
<text x="770" y="82">4</text>
<text x="823" y="81">3/</text>
<text x="825" y="82">4</text>
<text x="769" y="100">3/</text>
<text x="770" y="101">4</text>
</g>
<g font-size="4">
<text x="260" y="166">7/</text>
<text x="262" y="167">8</text>
</g>
<g font-size="3.7">
<text x="17" y="551" transform="rotate(-90 17 551)">18:24:00</text>
<text x="17" y="561" transform="rotate(-90 17 561)">2025</text>
<text x="17" y="570" transform="rotate(-90 17 570)">Jun 17</text>
<text x="17" y="593" transform="rotate(-90 17 593)">PRINTED ON</text>
</g>
</svg>
